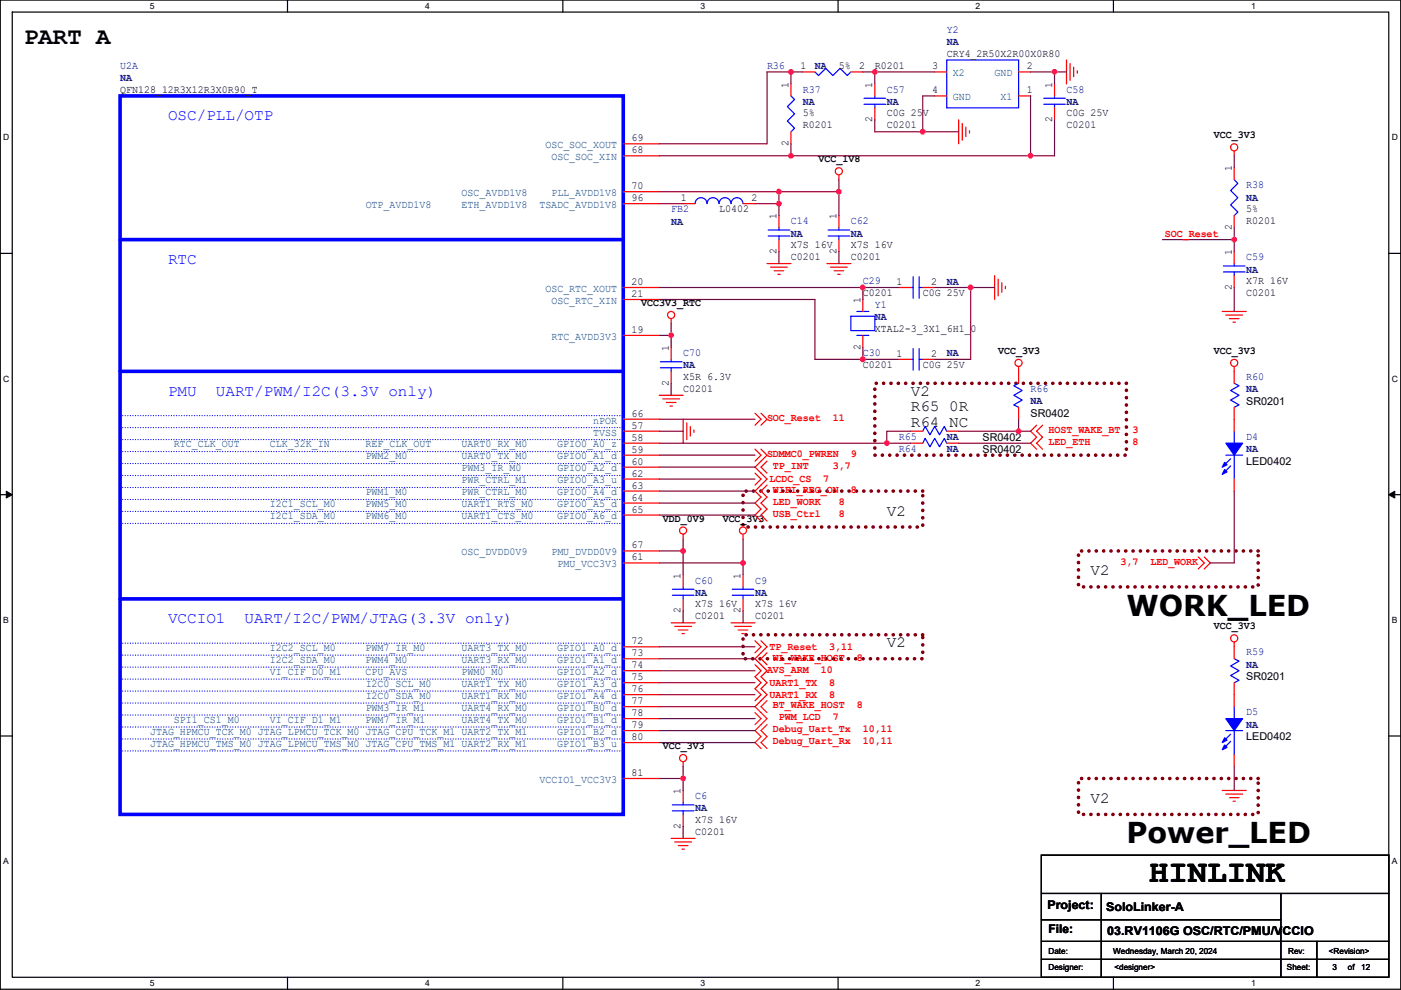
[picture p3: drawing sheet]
<svg xmlns="http://www.w3.org/2000/svg" width="297mm" height="210mm" viewBox="0 0 297 210" stroke-linecap="round" stroke-linejoin="round" font-family="sans-serif">
<path d="M.1 0h296.9v209.8h-296.9zM2.6 2.6h291.8v204.7h-291.8z" fill="none" stroke="#000" stroke-width=".25"/>
<g fill="#fff">
<path d="M31.8 .3h1v2h-1z"/>
<path d="M31.8 207.5h1v2.1h-1z"/>
</g>
<path d="M61 0v2.6M61 207.3v2.5" fill="none" stroke="#000" stroke-width=".25"/>
<g fill="#fff">
<path d="M90.1 .3h1v2h-1z"/>
<path d="M90.1 207.5h1v2.1h-1z"/>
</g>
<path d="M119.3 0v2.6M119.3 207.3v2.5" fill="none" stroke="#000" stroke-width=".25"/>
<g fill="#fff">
<path d="M148.5 .3h1v2h-1z"/>
<path d="M148.5 207.5h1v2.1h-1z"/>
</g>
<path d="M177.7 0v2.6M177.7 207.3v2.5" fill="none" stroke="#000" stroke-width=".25"/>
<g fill="#fff">
<path d="M206.9 .3h1v2h-1z"/>
<path d="M206.9 207.5h1v2.1h-1z"/>
</g>
<path d="M236.1 0v2.6M236.1 207.3v2.5" fill="none" stroke="#000" stroke-width=".25"/>
<g fill="#fff">
<path d="M265.2 .3h1v2h-1z"/>
<path d="M265.2 207.5h1v2.1h-1z"/>
<path d="M.7 28.2h1.3v2h-1.3z"/>
<path d="M295.1 28.2h1.3v2h-1.3z"/>
<path d="M.7 79.3h1.3v2.1h-1.3z"/>
<path d="M295.1 79.3h1.3v2.1h-1.3z"/>
</g>
<path d="M.1 53.7h2.5M294.4 53.7h2.6" fill="none" stroke="#000" stroke-width=".25"/>
<g fill="#fff">
<path d="M.7 130.5h1.2v2h-1.2z"/>
<path d="M295.1 130.5h1.2v2h-1.2z"/>
</g>
<path d="M.1 104.9h2.5M294.4 104.9h2.6" fill="none" stroke="#000" stroke-width=".25"/>
<path d="M1.3 104.2l1.3 .7-1.3 .7zM294.4 104.9l1.3-.7v1.4z" fill="#000" stroke="#000" stroke-width=".21"/>
<g fill="#fff">
<path d="M.7 181.7h1.2v2h-1.2z"/>
<path d="M295.1 181.7h1.2v2h-1.2z"/>
</g>
<path d="M.1 156.1h2.5M294.4 156.1h2.6M220.8 181.4h73.6v25.9h-73.6zM220.8 189.5h73.6M220.8 195.1h50.8M220.8 199.7h73.6M233.5 189.5v17.8M271.6 189.5v17.8M279.2 199.7v7.6M220.8 203.5h73.6" fill="none" stroke="#000" stroke-width=".25"/>
<path d="M185.5 81.3h53.3v15.2h-53.3zM157.5 104.2h38.1v7.6h-38.1zM228.7 116.9h38.1v7.6h-38.1zM157.5 134.6h38.1v5.1h-38.1zM228.7 165.1h38.1v7.6h-38.1z" fill="none" stroke="#800000" stroke-width=".76" stroke-dasharray="0 1.5"/>
<g fill="none" stroke="#f00" stroke-width=".25">
<path d="M167.7 17.8v2.5M170.2 15.3h2.6M180.4 15.3h2.5M185.5 17.8v2.5M198.2 15.3h2.5M216 15.3h2.5M223.6 17.8v2.5M226.1 12.7v5.1M226.9 13.5v3.5M227.6 14.2v2.1M228.4 15v.5M132.1 30.5h7.7"/>
<path d="M132.1 33h7.7M167.7 28v2.5M177.9 37.1v1M185.5 22.9v2.5M198.2 20.3h2.5M203.3 25.4v5.1M204 26.2v3.5M204.8 26.9v2.1M205.5 27.7v.5M216 20.3h2.5M223.6 22.9v2.5M261.7 32v1"/>
<path d="M261.7 35.6v2.5M132.1 40.7h7.7M132.1 43.2h7.7M144.8 43.2h2.6M157.5 43.2h2.6M162.6 55.9h5.1M163.4 56.7h3.5M164.1 57.4h2.1M164.9 58.2h.5M165.2 45.7v2.6M165.2 50.8v2.6M175.3 55.9h5.1"/>
<path d="M176.1 56.7h3.5M176.8 57.4h2.1M177.6 58.2h.5M177.9 45.7v2.6M177.9 50.8v2.6M210.9 58.4v5.1M211.6 59.2v3.6M212.4 60v2M261.7 53.4v2.5M261.7 58.4v2.6M261.7 45.7v2.6M132.1 71.1h7.7"/>
<path d="M132.1 63.5h7.7M132.1 61h7.7M142.3 67.6v1M142.3 73.7v2.5M142.3 78.8v2.5M182.9 63.5v2.6M182.9 71.1v2.6M190.6 61h2.5M190.6 76.2h2.5M195.6 61h2.6M195.6 76.2h2.6M213.2 60.7v.5"/>
<path d="M216 77.7v3.6M259.1 66.1h5.1M259.9 66.8h3.6M260.7 67.6h2M261.4 68.3h.5M261.7 77.7v3.6M132.1 91.5h7.7M132.1 94h7.7M132.1 96.5h7.7M132.1 99.1h7.7M132.1 88.9h7.7M139.8 83.8h5"/>
<path d="M140.5 84.6h3.6M141.3 85.4h2M142 86.1h.6M144.8 88.9v5.1M145.6 89.7v3.5M146.4 90.4v2.1M147.1 91.2v.5M160.1 95.3l1.3 1.2-1.3 1.3M160.1 87.7l1.3 1.2-1.3 1.3M161.4 95.3l1.2 1.2-2.5 2.6 2.5 2.5-2.5 2.6 1.3 1.2-1.3 1.3 1.3 1.3-1.3 1.2 1.3 1.3M161.4 87.7l1.2 1.2-1.2 1.3M162.6 97.8l-1.2 1.3 1.2 1.3"/>
<path d="M193.1 94h2.5M193.1 91.5h2.5M200.7 94h2.6M200.7 91.5h2.6M216 86.4v2.5M219.8 90.2l-1.3 1.3 1.3 1.2-1.3 1.3 1.3 1.3M221 90.2l-1.2 1.3 1.2 1.2-1.2 1.3 1.2 1.3M261.7 86.4v5.1M132.1 101.6h7.7M132.1 104.2h7.7M132.1 106.7h7.7M132.1 109.2h7.7"/>
<path d="M132.1 116.9h7.7M132.1 119.4h7.7M144.8 113.3v1M157.5 113.3v1M160.1 100.4l1.3 1.2-1.3 1.3M162.6 102.9l-1.2 1.3 1.2 1.2-1.2 1.3 1.2 1.3-1.2 1.2 1.2 1.3M254.1 118.1l1.2 1.3-1.2 1.3M255.3 118.1l1.3 1.3-1.3 1.3M261.7 101.6v2.6M132.1 137.2h7.7M132.1 139.7h7.7M142.3 132.1h5.1"/>
<path d="M143.1 132.9h3.5M143.8 133.6h2.1M144.6 134.4h.5M144.8 121.9v2.6M144.8 127v2.6M155 132.1h5.1M155.8 132.9h3.5M156.5 133.6h2.1M157.3 134.4h.5M157.5 121.9v2.6M157.5 127v2.6M160.1 135.9l1.3 1.3-1.3 1.3"/>
<path d="M161.4 135.9l1.2 1.3-2.5 2.5 2.5 2.6-1.2 1.2 1.2 1.3-1.2 1.3 1.2 1.2-2.5 2.6 2.5 2.5-2.5 2.6 1.3 1.2-1.3 1.3 1.3 1.3M162.6 138.5l-1.2 1.2 1.2 1.3M261.7 136.2v3.5M132.1 142.3h7.7M132.1 144.8h7.7M132.1 147.3h7.7M132.1 155h7.7M132.1 157.5h7.7M132.1 149.9h7.7M132.1 152.4h7.7M160.1 141l1.3 1.3-1.3 1.2 1.3 1.3-1.3 1.3 1.3 1.2-1.3 1.3M160.1 151.2l1.3 1.2-1.3 1.3"/>
<path d="M162.6 153.7l-1.2 1.3 1.2 1.2-1.2 1.3 1.2 1.3M162.6 148.6l-1.2 1.3 1.2 1.3M261.7 144.8v5.1M132.1 165.1h7.7M142.3 177.8h5.1M143.1 178.6h3.5M143.8 179.3h2.1M144.8 161.6v1M144.8 167.7v2.5M144.8 172.7v2.6M259.1 167.7h5.1M259.9 168.4h3.6"/>
<path d="M260.7 169.2h2M261.4 169.9h.5M261.7 160v2.6M144.6 180.1h.5"/>
<circle cx="177.8" cy="36.3" r=".76"/>
<circle cx="261.7" cy="31.2" r=".76"/>
<circle cx="142.3" cy="66.8" r=".76"/>
<circle cx="215.9" cy="77" r=".76"/>
<circle cx="261.7" cy="77" r=".76"/>
<circle cx="144.8" cy="112.5" r=".76"/>
<circle cx="157.5" cy="112.5" r=".76"/>
<circle cx="261.7" cy="135.4" r=".76"/>
<circle cx="144.8" cy="160.8" r=".76"/>
</g>
<g fill="none" stroke="#00f" stroke-width=".25">
<path d="M172.8 15.3l.7 .7 1.6-1.5 1.5 1.5 1.5-1.5 1.5 1.5 .8-.7M200.7 12.7h15.3v10.2h-15.3zM167.7 20.3l.8 .8-1.6 1.5 1.6 1.6-1.6 1.5 1.6 1.5-.8 .8M183.2 22.1h4.6M183.2 20.8h4.6M185.5 20.3v.5M185.5 22.1v.8M221.3 22.1h4.6M221.3 20.8h4.6M223.6 20.3v.5M223.6 22.1v.8M261.7 38.1l.7 .8-1.5 1.5 1.5 1.5-1.5 1.6 1.5 1.5-.7 .7"/>
<path d="M147.4 43.2a1.26 1.26 0 0 1 1.2-1.3 1.26 1.26 0 0 1 1.3 1.3 1.27 1.27 0 0 1 1.3-1.3 1.27 1.27 0 0 1 1.2 1.3 1.27 1.27 0 0 1 1.3-1.3 1.27 1.27 0 0 1 1.3 1.3 1.27 1.27 0 0 1 1.2-1.3 1.27 1.27 0 0 1 1.3 1.3M162.9 50.1h4.5M162.9 48.8h4.5M165.2 48.3v.5M165.2 50.1v.7M175.6 50.1h4.5M175.6 48.8h4.5M177.9 48.3v.5M177.9 50.1v.7M193.6 58.7v4.6M194.9 58.7v4.6M259.4 57.7h4.6"/>
<path d="M259.4 56.4h4.6M261.7 55.9v.5M261.7 57.7v.7M140 78h4.6M140 76.7h4.6M142.3 76.2v.5M142.3 78v.8M180.4 67.1h5.1v3h-5.1zM181.7 66.1h2.5M181.7 71.1h2.5M193.1 61h.5M193.1 76.2h.5"/>
<path d="M193.6 73.9v4.6M194.9 73.9v4.6M194.9 61h.7M194.9 76.2h.7M195.6 94l.5-1 1.1 1.8 1-1.8 1 1.8 1-1.8 .5 1M195.6 91.5l.5-1.1 1.1 1.8 1-1.8 1 1.8 1-1.8 .5 1.1M216 81.3l-1.1 .5 1.8 1-1.8 1 1.8 1.1-1.8 1 1.1 .5M259.9 96.5h3.6M260.9 97.3l-1.5 1.5M260.9 98.8l-1.5 1.6M261.7 91.5v2.5M261.7 96.5v5.1"/>
<path d="M261.7 81.3l1 .5-1.8 1 1.8 1-1.8 1.1 1.8 1-1 .5M142.6 126.3h4.5M142.6 125h4.5M144.8 124.5v.5M144.8 126.3v.7M155.3 126.3h4.5M155.3 125h4.5M157.5 124.5v.5M157.5 126.3v.7M261.7 139.7l1 .5-1.8 1 1.8 1.1-1.8 1 1.8 1-1 .5M259.9 155h3.6M260.9 155.7l-1.5 1.5"/>
<path d="M260.9 157.2l-1.5 1.6M261.7 149.9v2.5M261.7 155v5M142.6 172h4.5M142.6 170.7h4.5M144.8 170.2v.5M144.8 172v.7"/>
</g>
<g fill="#00f" stroke="#00f" stroke-width=".25">
<path d="M259.9 152.4h3.6l-1.8 2.6z" fill-rule="evenodd"/>
<path d="M259.6 158l.6 .5-1.1 .5z" fill-rule="evenodd"/>
<path d="M259.6 156.5l.6 .5-1.1 .5z" fill-rule="evenodd"/>
<path d="M259.9 94h3.6l-1.8 2.5z" fill-rule="evenodd"/>
<path d="M259.6 99.6l.6 .5-1.1 .5z" fill-rule="evenodd"/>
<path d="M259.6 98.1l.6 .5-1.1 .5z" fill-rule="evenodd"/>
</g>
<path d="M25.5 20.3h106.6v152.4h-106.6zM25.5 50.8h106.6M25.5 78.8h106.6M25.5 127h106.6" fill="none" stroke="#00f" stroke-width=".76"/>
<g fill="none" stroke="#00f" stroke-width=".25" stroke-dasharray="0 .5">
<path d="M25.5 93.2h106.6M25.5 88.2h106.6M25.5 90.7h106.6M25.5 95.8h106.6M25.5 98.3h106.6M132.1 93.2h.1M132.1 88.2h.1M132.1 90.7h.1M132.1 95.8h.1M132.1 98.3h.1M25.5 100.9h106.6M25.5 103.4h106.6"/>
<path d="M25.5 105.9h106.6M25.5 108.5h106.6M25.5 111h106.6M132.1 100.9h.1M132.1 103.4h.1M132.1 105.9h.1M132.1 108.5h.1M132.1 111h.1M25.5 136.4h106.6M25.5 139h106.6M132.1 136.4h.1M132.1 139h.1"/>
<path d="M25.5 141.5h106.6M25.5 144h106.6M25.5 146.6h106.6M25.5 149.1h106.6M25.5 151.7h106.6M25.5 154.2h106.6M25.5 156.7h106.6M25.5 159.3h106.6M132.1 141.5h.1M132.1 144h.1M132.1 146.6h.1M132.1 149.1h.1"/>
<path d="M132.1 151.7h.1M132.1 154.2h.1M132.1 156.7h.1M132.1 159.3h.1"/>
</g>
<g fill="none" stroke="#800040" stroke-width=".25">
<path d="M167.7 15.3v2.5M167.7 15.3h2.5M167.7 15.3h-5.1v15.2h-22.8M182.9 15.3h2.6M185.5 15.3v2.5M185.5 15.3h12.7M218.5 15.3h5.1M223.6 15.3v2.5M223.6 15.3h2.5M139.8 33h27.9M167.7 33h50.8M167.7 30.5v2.5"/>
<path d="M177.9 38.1v2.6M185.5 25.4v2.6h10.1M195.6 28h7.7M198.2 20.3h-2.6v7.7M218.5 20.3v12.7M223.6 25.4v7.6h-5.1M261.7 33v2.6M139.8 40.7h25.4M139.8 43.2h5M160.1 43.2h5.1M165.2 53.4v2.5M165.2 43.2v2.5"/>
<path d="M165.2 40.7h12.7M165.2 40.7v2.5M177.9 40.7v5M177.9 53.4v2.5M246.4 50.8h15.3M261.7 48.3v2.5M261.7 50.8v2.6M139.8 71.1h2.5M139.8 63.5h33v12.7h10.1M139.8 61h43.1M142.3 68.6v2.5M142.3 71.1v2.6"/>
<path d="M182.9 76.2h7.7M182.9 73.7v2.5M182.9 61h7.7M182.9 61v2.5M198.2 61h7.6M205.8 61h5.1M205.8 61v15.2h-7.6M261.7 61v5.1M139.8 94h48.2M139.8 88.9h20.3M139.8 96.5h20.3M139.8 99.1h20.3"/>
<path d="M139.8 91.5h5M142.3 81.3v2.5M193.1 91.5h-5.1v2.5h5.1M203.3 94h15.2M203.3 91.5h12.7M216 88.9v2.6M216 91.5h2.5M139.8 116.9h5M139.8 101.6h20.3M139.8 104.2h20.3M139.8 106.7h20.3M139.8 109.2h20.3"/>
<path d="M139.8 119.4h17.7M144.8 114.3v2.6M144.8 116.9v5M157.5 114.3v5.1M157.5 119.4v2.5M261.7 104.2v15.2h-5.1M139.8 137.2h20.3M139.8 139.7h20.3M144.8 129.6v2.5M157.5 129.6v2.5M139.8 149.9h20.3M139.8 142.3h20.3"/>
<path d="M139.8 157.5h20.3M139.8 155h20.3M139.8 147.3h20.3M139.8 144.8h20.3M139.8 152.4h20.3M144.8 162.6v2.5h-5M144.8 165.1v2.6M144.8 175.3v2.5M261.7 162.6v5.1"/>
</g>
<g fill="#f0f" stroke="#f0f" stroke-width=".25">
<circle cx="144.8" cy="165.1" r=".5"/>
<circle cx="167.7" cy="33" r=".5"/>
<circle cx="165.1" cy="43.2" r=".5"/>
<circle cx="165.1" cy="40.6" r=".5"/>
<circle cx="177.8" cy="40.6" r=".5"/>
<circle cx="144.8" cy="116.8" r=".5"/>
<circle cx="157.5" cy="119.4" r=".5"/>
<circle cx="261.7" cy="50.8" r=".5"/>
<circle cx="167.7" cy="15.2" r=".5"/>
<circle cx="195.6" cy="27.9" r=".5"/>
<circle cx="185.5" cy="15.2" r=".5"/>
<circle cx="218.5" cy="33" r=".5"/>
<circle cx="223.6" cy="15.2" r=".5"/>
<circle cx="182.9" cy="61" r=".5"/>
<circle cx="205.8" cy="61" r=".5"/>
<circle cx="182.9" cy="76.2" r=".5"/>
<circle cx="142.3" cy="71.1" r=".5"/>
<circle cx="188" cy="94" r=".5"/>
<circle cx="215.9" cy="91.4" r=".5"/>
</g>
<text font-size="6.9" x="243.6" y="187.1">HINLINK</text>
<g font-size="6.1">
<text x="238.8" y="130.6">WORK_LED</text>
<text x="238.8" y="178.9">Power_LED</text>
</g>
<text font-size="5.1" x="5.1" y="9.4">PART A</text>
<g font-size="3.3" fill="#00f">
<text x="35.6" y="25.5">OSC/PLL/OTP</text>
<text x="35.6" y="56">RTC</text>
<text x="35.6" y="83.9">PMU</text>
<text x="45.8" y="83.9">UART/PWM/I2C(3.3V only)</text>
<text x="35.6" y="132.2">VCCIO1</text>
<text x="51.9" y="132.2">UART/I2C/PWM/JTAG(3.3V only)</text>
</g>
<g font-size="3.3">
<text x="193.1" y="83.9">V2</text>
<text x="193.1" y="87.2">R65 0R</text>
<text x="193.1" y="90.6">R64 NC</text>
<text x="188" y="109.3">V2</text>
<text x="231.2" y="122">V2</text>
<text x="188" y="137.3">V2</text>
<text x="231.2" y="170.3">V2</text>
</g>
<g font-size="2.5">
<text x="222.1" y="192.9">Project:</text>
<text x="222.3" y="198">File:</text>
<text x="234.5" y="193.1">SoloLinker-A</text>
<text x="234.8" y="198.2">03.RV1106G OSC/RTC/PMU/VCCIO</text>
</g>
<g font-size="2.3" fill="#000080">
<text x="200.7" y="6.9">Y2</text>
<text x="200.7" y="9.5">NA</text>
<text x="25.5" y="14.5">U2A</text>
<text x="25.5" y="17.2">NA</text>
<text x="162.6" y="14.5">R36</text>
<text x="172.8" y="14.6">NA</text>
<text x="170.2" y="19.6">R37</text>
<text x="170.2" y="22.2">NA</text>
<text x="188" y="19.6">C57</text>
<text x="188" y="22.2">NA</text>
<text x="226.1" y="19.6">C58</text>
<text x="226.1" y="22.2">NA</text>
<text x="264.2" y="39.9">R38</text>
<text x="142.3" y="45">FB2</text>
<text x="142.3" y="47.6">NA</text>
<text x="167.7" y="47.6">C14</text>
<text x="180.4" y="47.6">C62</text>
<text x="264.2" y="42.6">NA</text>
<text x="167.7" y="50.2">NA</text>
<text x="180.4" y="50.2">NA</text>
<text x="264.2" y="55.2">C59</text>
<text x="264.2" y="57.8">NA</text>
<text x="182.9" y="60.3">C29</text>
<text x="185.5" y="65.3">Y1</text>
<text x="200.7" y="60.3">NA</text>
<text x="185.5" y="68">NA</text>
<text x="144.8" y="75.5">C70</text>
<text x="182.9" y="75.5">C30</text>
<text x="200.7" y="75.6">NA</text>
<text x="144.8" y="78.1">NA</text>
<text x="218.5" y="83.1">R66</text>
<text x="264.2" y="80.6">R60</text>
<text x="264.2" y="83.2">NA</text>
<text x="218.5" y="85.7">NA</text>
<text x="190.6" y="95.8">R64</text>
<text x="190.6" y="93.3">R65</text>
<text x="200.7" y="95.9">NA</text>
<text x="200.7" y="93.4">NA</text>
<text x="264.2" y="93.3">D4</text>
<text x="264.2" y="95.9">NA</text>
<text x="147.4" y="123.8">C60</text>
<text x="160.1" y="123.8">C9</text>
<text x="147.4" y="126.4">NA</text>
<text x="160.1" y="126.4">NA</text>
<text x="264.2" y="139">R59</text>
<text x="264.2" y="141.6">NA</text>
<text x="264.2" y="151.7">D5</text>
<text x="264.2" y="154.3">NA</text>
<text x="147.4" y="169.5">C6</text>
<text x="147.4" y="172.1">NA</text>
</g>
<g font-size="2.3">
<text x="169.7" y="14.7">1</text>
<text x="177.9" y="14.5">5%</text>
<text x="182.2" y="14.7">2</text>
<text x="185.5" y="14.5">R0201</text>
<text x="197.7" y="14.7">3</text>
<text x="200.7" y="12">CRY4_2R50X2R00X0R80</text>
<text x="217.7" y="14.7">2</text>
<text x="25.5" y="19.6">QFN128_12R3X12R3X0R90_T</text>
<text x="167.2" y="18.6" transform="rotate(-90 167.2 18.6)">1</text>
<text x="185" y="18.6" transform="rotate(-90 185 18.6)">1</text>
<text x="197.7" y="19.8">4</text>
<text x="217.7" y="19.8">1</text>
<text x="223.1" y="18.6" transform="rotate(-90 223.1 18.6)">1</text>
<text x="133.9" y="30">69</text>
<text x="170.2" y="27.2">R0201</text>
<text x="170.2" y="24.7">5%</text>
<text x="185" y="25.9" transform="rotate(-90 185 25.9)">2</text>
<text x="188" y="27.2">C0201</text>
<text x="188" y="24.7">C0G 25V</text>
<text x="223.1" y="25.9" transform="rotate(-90 223.1 25.9)">2</text>
<text x="226.1" y="27.2">C0201</text>
<text x="226.1" y="24.7">C0G 25V</text>
<text x="257.4" y="29.4">VCC_3V3</text>
<text x="133.9" y="32.5">68</text>
<text x="167.2" y="31" transform="rotate(-90 167.2 31)">2</text>
<text x="173.5" y="34.4">VCC_1V8</text>
<text x="133.9" y="40.1">70</text>
<text x="261.2" y="36.3" transform="rotate(-90 261.2 36.3)">1</text>
<text x="133.9" y="42.7">96</text>
<text x="144.3" y="42.7">1</text>
<text x="152.5" y="45">L0402</text>
<text x="159.3" y="42.7">2</text>
<text x="164.6" y="46.5" transform="rotate(-90 164.6 46.5)">1</text>
<text x="177.3" y="46.5" transform="rotate(-90 177.3 46.5)">1</text>
<text x="264.2" y="47.6">R0201</text>
<text x="264.2" y="45">5%</text>
<text x="164.6" y="53.9" transform="rotate(-90 164.6 53.9)">2</text>
<text x="167.7" y="52.6">X7S 16V</text>
<text x="177.3" y="53.9" transform="rotate(-90 177.3 53.9)">2</text>
<text x="180.4" y="52.6">X7S 16V</text>
<text x="261.2" y="48.8" transform="rotate(-90 261.2 48.8)">2</text>
<text x="167.7" y="55.2">C0201</text>
<text x="180.4" y="55.2">C0201</text>
<text x="261.2" y="54.1" transform="rotate(-90 261.2 54.1)">1</text>
<text x="133.9" y="60.5">20</text>
<text x="133.9" y="63">21</text>
<text x="136" y="64.9">VCC3V3_RTC</text>
<text x="182.4" y="64.3" transform="rotate(-90 182.4 64.3)">1</text>
<text x="182.9" y="62.8">C0201</text>
<text x="190.1" y="60.5">1</text>
<text x="195.6" y="62.8">C0G 25V</text>
<text x="197.4" y="60.5">2</text>
<text x="261.2" y="61.5" transform="rotate(-90 261.2 61.5)">2</text>
<text x="264.2" y="62.8">C0201</text>
<text x="264.2" y="60.3">X7R 16V</text>
<text x="133.9" y="70.6">19</text>
<text x="185.5" y="70.4">XTAL2-3_3X1_6H1_0</text>
<text x="141.8" y="74.4" transform="rotate(-90 141.8 74.4)">1</text>
<text x="182.4" y="74.2" transform="rotate(-90 182.4 74.2)">2</text>
<text x="190.1" y="75.7">1</text>
<text x="197.4" y="75.7">2</text>
<text x="211.6" y="75.1">VCC_3V3</text>
<text x="257.4" y="75.1">VCC_3V3</text>
<text x="141.8" y="81.8" transform="rotate(-90 141.8 81.8)">2</text>
<text x="144.8" y="83.1">C0201</text>
<text x="144.8" y="80.6">X5R 6.3V</text>
<text x="182.9" y="78">C0201</text>
<text x="195.6" y="78">C0G 25V</text>
<text x="133.9" y="88.4">66</text>
<text x="218.5" y="88.4">SR0402</text>
<text x="264.2" y="85.9">SR0201</text>
<text x="133.9" y="90.9">57</text>
<text x="133.9" y="93.5">58</text>
<text x="208.3" y="93.5">SR0402</text>
<text x="133.9" y="96">59</text>
<text x="133.9" y="98.6">60</text>
<text x="133.9" y="101.1">62</text>
<text x="208.3" y="96.1">SR0402</text>
<text x="264.2" y="98.6">LED0402</text>
<text x="133.9" y="103.6">63</text>
<text x="133.9" y="106.2">64</text>
<text x="133.9" y="108.7">65</text>
<text x="140.5" y="110.6">VDD_0V9</text>
<text x="153.2" y="110.6">VCC_3V3</text>
<text x="133.9" y="116.3">67</text>
<text x="133.9" y="118.9">61</text>
<text x="144.3" y="122.7" transform="rotate(-90 144.3 122.7)">1</text>
<text x="157" y="122.7" transform="rotate(-90 157 122.7)">1</text>
<text x="144.3" y="130.1" transform="rotate(-90 144.3 130.1)">2</text>
<text x="147.4" y="131.4">C0201</text>
<text x="147.4" y="128.8">X7S 16V</text>
<text x="157" y="130.1" transform="rotate(-90 157 130.1)">2</text>
<text x="160.1" y="131.4">C0201</text>
<text x="160.1" y="128.8">X7S 16V</text>
<text x="133.9" y="136.7">72</text>
<text x="257.4" y="133.5">VCC_3V3</text>
<text x="133.9" y="141.7">74</text>
<text x="133.9" y="139.2">73</text>
<text x="133.9" y="144.3">75</text>
<text x="133.9" y="146.8">76</text>
<text x="133.9" y="149.4">77</text>
<text x="264.2" y="144.3">SR0201</text>
<text x="133.9" y="154.4">79</text>
<text x="133.9" y="151.9">78</text>
<text x="133.9" y="157">80</text>
<text x="140.5" y="158.9">VCC_3V3</text>
<text x="264.2" y="157">LED0402</text>
<text x="133.9" y="164.6">81</text>
<text x="144.3" y="168.4" transform="rotate(-90 144.3 168.4)">1</text>
<text x="144.3" y="175.8" transform="rotate(-90 144.3 175.8)">2</text>
<text x="147.4" y="177.1">C0201</text>
<text x="147.4" y="174.6">X7S 16V</text>
</g>
<g font-size="2.3" fill="#004080">
<text x="202" y="16.2">X2</text>
<text x="210.9" y="16.2">GND</text>
<text x="202" y="21.3">GND</text>
<text x="212.2" y="21.3">X1</text>
<text x="115.6" y="31.4">OSC_SOC_XOUT</text>
<text x="116.9" y="34">OSC_SOC_XIN</text>
<text x="97.9" y="41.6">OSC_AVDD1V8</text>
<text x="116.9" y="41.6">PLL_AVDD1V8</text>
<text x="77.5" y="44.1">OTP_AVDD1V8</text>
<text x="97.8" y="44.1">ETH_AVDD1V8</text>
<text x="114.4" y="44.1">TSADC_AVDD1V8</text>
<text x="115.6" y="61.9">OSC_RTC_XOUT</text>
<text x="116.9" y="64.4">OSC_RTC_XIN</text>
<text x="116.9" y="72.1">RTC_AVDD3V3</text>
<text x="125.8" y="89.8">nPOR</text>
<text x="36.9" y="94.9">RTC_CLK_OUT</text>
<text x="57.2" y="94.9">CLK_32K_IN</text>
<text x="77.5" y="94.9">REF_CLK_OUT</text>
<text x="97.8" y="94.9">UART0_RX_M0</text>
<text x="118.2" y="94.9">GPIO0_A0_z</text>
<text x="125.8" y="92.4">TVSS</text>
<text x="77.5" y="97.5">PWM2_M0</text>
<text x="97.8" y="97.5">UART0_TX_M0</text>
<text x="97.9" y="100">PWM3_IR_M0</text>
<text x="118.2" y="97.5">GPIO0_A1_d</text>
<text x="118.2" y="100">GPIO0_A2_d</text>
<text x="57.2" y="107.6">I2C1_SCL_M0</text>
<text x="77.5" y="107.6">PWM5_M0</text>
<text x="77.5" y="105.1">PWM1_M0</text>
<text x="97.8" y="107.6">UART1_RTS_M0</text>
<text x="97.8" y="105.1">PWR_CTRL_M0</text>
<text x="97.9" y="102.5">PWR_CTRL_M1</text>
<text x="118.2" y="107.6">GPIO0_A5_d</text>
<text x="118.2" y="105.1">GPIO0_A4_d</text>
<text x="118.2" y="102.5">GPIO0_A3_u</text>
<text x="57.2" y="110.2">I2C1_SDA_M0</text>
<text x="77.5" y="110.2">PWM6_M0</text>
<text x="97.8" y="110.2">UART1_CTS_M0</text>
<text x="118.2" y="110.2">GPIO0_A6_d</text>
<text x="97.9" y="117.8">OSC_DVDD0V9</text>
<text x="116.9" y="117.8">PMU_DVDD0V9</text>
<text x="118.2" y="120.3">PMU_VCC3V3</text>
<text x="57.2" y="138.1">I2C2_SCL_M0</text>
<text x="57.2" y="143.2">VI_CIF_D0_M1</text>
<text x="57.2" y="140.6">I2C2_SDA_M0</text>
<text x="77.5" y="138.1">PWM7_IR_M0</text>
<text x="77.5" y="143.2">CPU_AVS</text>
<text x="77.5" y="140.6">PWM4_M0</text>
<text x="97.8" y="138.1">UART3_TX_M0</text>
<text x="97.8" y="143.2">PWM0_M0</text>
<text x="97.8" y="140.6">UART3_RX_M0</text>
<text x="118.2" y="138.1">GPIO1_A0_d</text>
<text x="118.2" y="143.2">GPIO1_A2_d</text>
<text x="118.2" y="140.6">GPIO1_A1_d</text>
<text x="77.5" y="145.7">I2C0_SCL_M0</text>
<text x="77.5" y="148.3">I2C0_SDA_M0</text>
<text x="97.8" y="145.7">UART1_TX_M0</text>
<text x="97.8" y="148.3">UART1_RX_M0</text>
<text x="118.2" y="145.7">GPIO1_A3_d</text>
<text x="118.2" y="148.3">GPIO1_A4_d</text>
<text x="31.8" y="155.9">JTAG_HPMCU_TCK_M0 JTAG_LPMCU_TCK_M0 JTAG_CPU_TCK_M1 UART2_TX_M1</text>
<text x="36.9" y="153.3">SPI1_CS1_M0</text>
<text x="57.2" y="153.3">VI_CIF_D1_M1</text>
<text x="77.5" y="153.3">PWM7_IR_M1</text>
<text x="77.5" y="150.8">PWM3_IR_M1</text>
<text x="97.8" y="153.3">UART4_TX_M0</text>
<text x="97.8" y="150.8">UART4_RX_M0</text>
<text x="118.2" y="155.9">GPIO1_B2_d</text>
<text x="118.2" y="153.3">GPIO1_B1_d</text>
<text x="118.2" y="150.8">GPIO1_B0_d</text>
<text x="31.8" y="158.4">JTAG_HPMCU_TMS_M0 JTAG_LPMCU_TMS_M0 JTAG_CPU_TMS_M1 UART2_RX_M1</text>
<text x="118.2" y="158.4">GPIO1_B3_u</text>
<text x="114.4" y="166">VCCIO1_VCC3V3</text>
</g>
<g font-size="2.3" fill="#f00">
<text x="246.9" y="50.2">SOC_Reset</text>
<text x="162.6" y="89.3">SOC_Reset</text>
<text x="176.6" y="89.3">11</text>
<text x="222.3" y="91.8">HOST_WAKE_BT</text>
<text x="222.3" y="94.4">LED_ETH</text>
<text x="240.1" y="91.8">3</text>
<text x="240.1" y="94.4">8</text>
<text x="162.6" y="96.9">SDMMC0_PWREN</text>
<text x="163.9" y="99.5">TP_INT</text>
<text x="176.6" y="99.5">3,7</text>
<text x="180.4" y="96.9">9</text>
<text x="163.1" y="102.3">LCDC_CS</text>
<text x="163.9" y="104.5">WIFI_REG_ON</text>
<text x="163.9" y="107.1">LED_WORK</text>
<text x="174.6" y="102.3">7</text>
<text x="177.9" y="107.1">8</text>
<text x="180.4" y="104.5">8</text>
<text x="163.9" y="109.6">USB_Ctrl</text>
<text x="177.9" y="109.6">8</text>
<text x="237.6" y="119.8">3,7</text>
<text x="243.9" y="119.8">LED_WORK</text>
<text x="163.1" y="137.8">TP_Reset</text>
<text x="175.8" y="137.8">3,11</text>
<text x="162.6" y="142.6">AVS_ARM</text>
<text x="163.9" y="140.1">WL_WAKE_HOST</text>
<text x="174" y="142.6">10</text>
<text x="181.7" y="140.1">8</text>
<text x="163.1" y="145.4">UART1_TX</text>
<text x="163.1" y="148">UART1_RX</text>
<text x="175.8" y="145.4">8</text>
<text x="175.8" y="148">8</text>
<text x="163.9" y="155.3">Debug_Uart_Tx</text>
<text x="163.9" y="150.3">BT_WAKE_HOST</text>
<text x="165.2" y="152.8">PWM_LCD</text>
<text x="176.6" y="152.8">7</text>
<text x="181.7" y="150.3">8</text>
<text x="182.9" y="155.3">10,11</text>
<text x="163.9" y="157.9">Debug_Uart_Rx</text>
<text x="182.9" y="157.9">10,11</text>
</g>
<g font-size="1.8">
<text x="31.8" y="1.9">5</text>
<text x="90.1" y="1.9">4</text>
<text x="148.5" y="1.9">3</text>
<text x="206.9" y="1.9">2</text>
<text x="265.2" y="1.9">1</text>
<text x=".7" y="29.8">D</text>
<text x="295.1" y="29.8">D</text>
<text x=".7" y="81">C</text>
<text x="295.1" y="81">C</text>
<text x=".7" y="132.1">B</text>
<text x="295.1" y="132.1">B</text>
<text x=".7" y="183.3">A</text>
<text x="295.1" y="183.3">A</text>
<text x="222.3" y="202.3">Date:</text>
<text x="236" y="202.3">Wednesday, March 20, 2024</text>
<text x="273.1" y="202.3">Rev:</text>
<text x="281.7" y="202.3">&lt;Revision&gt;</text>
<text x="31.8" y="209.2">5</text>
<text x="90.1" y="209.2">4</text>
<text x="148.5" y="209.2">3</text>
<text x="206.9" y="209.2">2</text>
<text x="222.3" y="205.8">Designer:</text>
<text x="236.3" y="205.8">&lt;designer&gt;</text>
<text x="265.2" y="209.2">1</text>
<text x="272.9" y="205.8">Sheet:</text>
<text x="282.5" y="205.8">3</text>
<text x="285.8" y="205.8">of</text>
<text x="288.6" y="205.8">12</text>
</g>
</svg>
